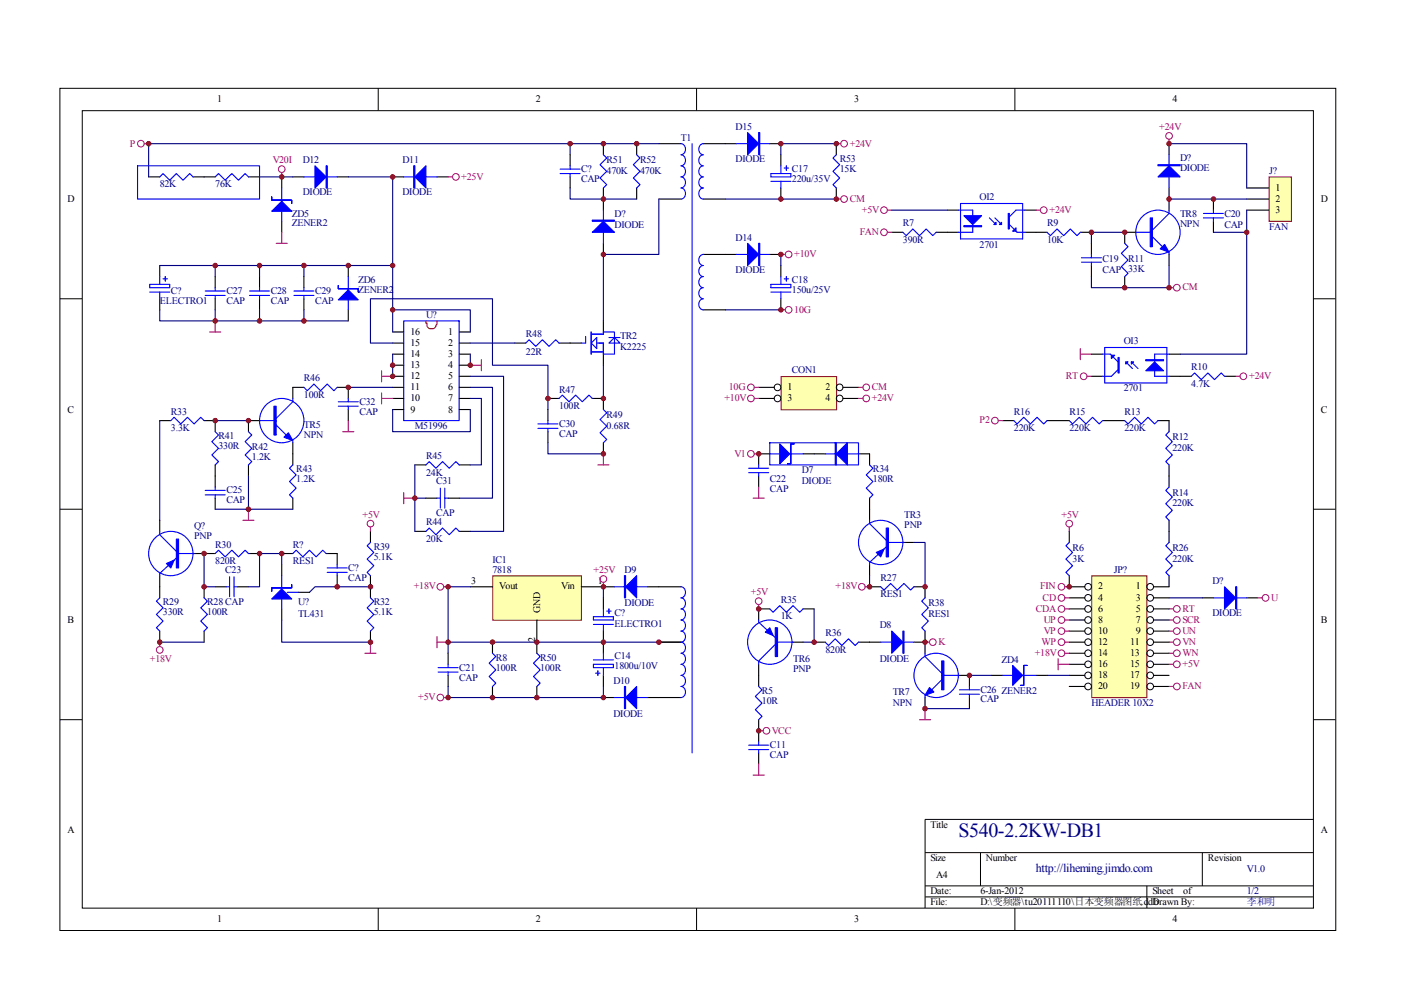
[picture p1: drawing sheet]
<svg xmlns="http://www.w3.org/2000/svg" width="297mm" height="210mm" viewBox="0 0 297 210" stroke-linecap="round" stroke-linejoin="round" font-family="sans-serif">
<g fill="none" stroke="#000" stroke-width=".21">
<path d="M12.7 18.7h270.5v178.6h-270.5zM80.2 18.7v4.7M147.7 18.7v4.7M215.2 18.7v4.7M17.4 23.5h261.1v169h-261.1zM12.7 63.3h4.7M278.4 63.3h4.7M12.7 108h4.7M278.4 108h4.7M12.7 152.6h4.7M278.4 152.6h4.7M278.4 173.7h-82.3v18.8"/>
<path d="M80.2 192.5v4.7M147.7 192.5v4.7M196.1 180.8h82.3M196.1 187.8h82.3M196.1 190.2h82.3M207.9 180.8v7M215.2 192.5v4.7M243.2 187.8v4.7M254.9 180.8v7"/>
</g>
<g fill="none" stroke="#000" stroke-width=".23">
<path d="M31.5 37.5h2.4M40.9 37.5h4.7M52.7 37.5h2.3M62.1 37.5h2.3M71.5 37.5h2.3M83.2 37.5h2.4M92.7 37.5h2.3M120.9 32.8v2.4M120.9 37.5v2.4M127.9 30.5v2.3M127.9 39.9v4.7M135 30.5v2.3"/>
<path d="M135 39.9v2.3M139.7 30.5h4.7M149.1 30.5h4.7M33.9 56.3v2.3M45.6 58.6v2.4M55 58.6v2.4M64.4 58.6v2.4M73.8 56.3v2.3M127.9 51.6v2.3M139.7 42.2h4.7M149.1 42.2h4.7M149.1 53.9h4.7"/>
<path d="M33.9 63.3v2.4M45.6 63.3v2.4M55 63.3v2.4M64.4 63.3v2.4M73.8 65.7v2.3M83.2 72.7h2.4M83.2 70.4h2.4M83.2 75.1h2.4M83.2 77.4h2.4M83.2 79.8h2.4M97.4 72.7h2.3M97.4 70.4h2.3"/>
<path d="M97.4 75.1h2.3M97.4 77.4h2.3M97.4 79.8h2.3M109.1 72.7h2.4M118.5 72.7h4.7M127.9 68v2.4M127.9 75.1v2.3M149.1 65.7h4.7M73.8 82.1v2.4M73.8 86.8v2.4M83.2 84.5h2.4M83.2 82.1h2.4"/>
<path d="M83.2 86.8h2.4M88 98.6h2.3M97.4 84.5h2.3M97.4 98.6h2.3M97.4 82.1h2.3M97.4 86.8h2.3M116.2 84.5h2.3M116.2 86.8v2.4M116.2 91.5v2.4M125.6 84.5h2.3v2.3M127.9 93.9v2.3M78.5 112.7v2.3"/>
<path d="M88 112.7h2.3M90.3 105.6h2.4M95 105.6h2.4M97.4 112.7h2.3M78.5 122.1v2.3M95 138.5v2.4M127.9 124.4h2.4M127.9 126.8v2.3M127.9 133.8v4.7M137.3 124.4h7.1M139.7 136.2h4.7M95 143.2v2.3"/>
<path d="M127.9 147.9h2.4M127.9 143.2v2.3M137.3 147.9h7.1"/>
</g>
<g fill="none" stroke="#00f" stroke-width=".23">
<path d="M29.2 35.2h25.8v7h-25.8zM33.9 37.5l.7-.7 1.4 1.4 1.4-1.4 1.4 1.4 1.4-1.4 .7 .7M45.6 37.5l.7-.7 1.4 1.4 1.4-1.4 1.5 1.4 1.4-1.4 .7 .7M64.4 37.5h7.1M85.6 37.5h7.1M118.8 36.8h4.2M118.8 35.9h4.2M120.9 35.2v.7M120.9 36.8v.7M127.9 32.8l.7 .7-1.4 1.4 1.4 1.4-1.4 1.4 1.4 1.5-.7 .7M135 32.8l.7 .7-1.4 1.4 1.4 1.4-1.4 1.4 1.4 1.5-.7 .7M144.4 30.5a1.2 1.2 0 0 1 .9 1.1 1.2 1.2 0 0 1-.9 1.2 1.2 1.2 0 0 1 .9 1.2 1.2 1.2 0 0 1-.9 1.2 1.2 1.2 0 0 1 .9 1.1 1.2 1.2 0 0 1-.9 1.2 1.2 1.2 0 0 1 .9 1.2 1.2 1.2 0 0 1-.9 1.2 1.2 1.2 0 0 1 .9 1.1 1.2 1.2 0 0 1-.9 1.2"/>
<path d="M146.7 30.5v129.1M149.1 30.5a1.21 1.21 0 0 0-.9 1.1 1.21 1.21 0 0 0 .9 1.2 1.2 1.2 0 0 0-.9 1.2 1.2 1.2 0 0 0 .9 1.2 1.2 1.2 0 0 0-.9 1.1 1.2 1.2 0 0 0 .9 1.2 1.2 1.2 0 0 0-.9 1.2 1.2 1.2 0 0 0 .9 1.2 1.2 1.2 0 0 0-.9 1.1 1.2 1.2 0 0 0 .9 1.2M33.9 58.6v1.7M34.6 59.1h.9M35 58.6v1M73.8 58.6v7.1M127.9 44.6v7M149.1 53.9a1.2 1.2 0 0 0-.9 1.2 1.2 1.2 0 0 0 .9 1.2 1.2 1.2 0 0 0-.9 1.2 1.2 1.2 0 0 0 .9 1.1 1.2 1.2 0 0 0-.9 1.2 1.2 1.2 0 0 0 .9 1.2 1.2 1.2 0 0 0-.9 1.2 1.2 1.2 0 0 0 .9 1.1 1.2 1.2 0 0 0-.9 1.2 1.2 1.2 0 0 0 .9 1.2M31.7 60.3h4.3v.7h-4.3zM31.7 61.9h4.3M33.9 61.9v1.4M43.5 61.7h4.2"/>
<path d="M43.5 62.6h4.2M45.6 61v.7M45.6 62.6v.7M52.9 61.7h4.2M52.9 62.6h4.2M55 61v.7M55 62.6v.7M62.3 61.7h4.3M62.3 62.6h4.3M64.4 61v.7M64.4 62.6v.7M85.6 68h11.8v21.2h-11.8z"/>
<path d="M111.5 72.7l.7-.7 1.4 1.4 1.4-1.4 1.4 1.4 1.4-1.4 .7 .7M124.2 71.3v1.4h-1M125.3 70.9h2.6v-.5h2.4v4.7h-2.4v-2.4h-1.4M125.3 70.4v4.7M125.3 74.6h2.6M125.3 72.7l1.2-1.1v2.3zM129.1 72.7l1.2-1.1 1.2 1.1zM129.1 71.6h2.4M71.7 85.2h4.3M71.7 86.1h4.3M73.8 84.5v.7M73.8 86.1v.7"/>
<path d="M90.3 98.6l.7-.7 1.4 1.4 1.4-1.4 1.4 1.4 1.5-1.4 .7 .7M114.1 89.9h4.2M114.1 90.8h4.2M116.2 89.2v.7M116.2 90.8v.7M118.5 84.5l.7-.7 1.4 1.4 1.5-1.4 1.4 1.4 1.4-1.4 .7 .7M127.9 86.8l.7 .7-1.4 1.4 1.4 1.5-1.4 1.4 1.4 1.4-.7 .7M78.5 115l-.7 .7 1.5 1.4-1.5 1.4 1.5 1.4-1.5 1.5 .7 .7M90.3 112.7l.7-.7 1.4 1.4 1.4-1.4 1.4 1.4 1.5-1.4 .7 .7M92.7 105.6h.7M93.4 103.5v4.2M94.3 105.6h.7"/>
<path d="M94.3 103.5v4.2M125.8 130.8h4.2v.7h-4.2zM125.8 139.9h4.2M125.8 132.4h4.2M127.9 129.1v1.7M127.9 132.4v1.4M127.9 138.5v1.4M128.6 129.6h1M129.1 129.1v.9M130.3 124.4h7M144.4 126.8a1.2 1.2 0 0 1 .9 1.1 1.2 1.2 0 0 1-.9 1.2 1.2 1.2 0 0 1 .9 1.2 1.2 1.2 0 0 1-.9 1.2 1.2 1.2 0 0 1 .9 1.1 1.2 1.2 0 0 1-.9 1.2 1.2 1.2 0 0 1 .9 1.2 1.2 1.2 0 0 1-.9 1.2 1.2 1.2 0 0 1 .9 1.1 1.2 1.2 0 0 1-.9 1.2 1.2 1.2 0 0 1 .9 1.2 1.2 1.2 0 0 1-.9 1.2 1.2 1.2 0 0 1 .9 1.1 1.2 1.2 0 0 1-.9 1.2 1.2 1.2 0 0 1 .9 1.2 1.2 1.2 0 0 1-.9 1.1 1.2 1.2 0 0 1 .9 1.2 1.2 1.2 0 0 1-.9 1.2M144.4 124.4a1.2 1.2 0 0 1 .9 1.2 1.2 1.2 0 0 1-.9 1.2"/>
<path d="M92.9 141.6h4.2M92.9 142.5h4.2M95 140.9v.7M95 142.5v.7M125.8 140.9h4.2v.7h-4.2zM126.3 142.7h.9M126.8 142.3v.9M127.9 141.6v1.6M130.3 147.9h7"/>
</g>
<path d="M90.3 68v.5h.2a.96 .96 0 0 0 .5 1.2 .96 .96 0 0 0 1.2-.2l.5-.8v-.7" fill="none" stroke="#f00" stroke-width=".23"/>
<g fill="#00f" stroke="#00f" stroke-width=".23">
<path d="M125.6 49.3l2.3-2.4 2.4 2.4z"/>
<path d="M66.8 35.2l2.3 2.3-2.3 2.4z"/>
<path d="M71.7 63.6l2.1-2.1 2.2 2.1z"/>
<path d="M132.6 124.4l2.4-2.3v4.7z"/>
<path d="M132.6 147.9l2.4-2.4v4.7z"/>
<path d="M88 37.5l2.3-2.3v4.7z"/>
<path d="M125.6 46.7h4.7v.2h-4.7z" fill-rule="evenodd"/>
<path d="M69.1 35.2h.3v4.7h-.3z" fill-rule="evenodd"/>
<path d="M71.7 60.5v.7h4.3v.7v-.7h-4.3z" fill-rule="evenodd"/>
<path d="M132.4 122.1h.2v4.7h-.2z" fill-rule="evenodd"/>
<path d="M132.4 145.5h.2v4.7h-.2z" fill-rule="evenodd"/>
<path d="M87.7 35.2h.3v4.7h-.3z" fill-rule="evenodd"/>
</g>
<g fill="none" stroke="#000080" stroke-width=".23">
<path d="M55 37.5h7.1M73.8 37.5h9.4v28.2M120.9 39.9v2.3h14.1M120.9 30.5v2.3M139.7 30.5h-108.2v7M33.9 56.3h49.3M45.6 56.3v2.3M55 56.3v2.3M64.4 56.3v2.3M139.7 42.2v11.7h-11.8v14.1M33.9 65.7v2.3h39.9M45.6 65.7v2.3"/>
<path d="M55 65.7v2.3M64.4 65.7v2.3M83.2 72.7h-4.7v-9.4h25.9v14.1h11.8v9.4M83.2 70.4v-4.7h16.5v4.7M83.2 75.1v4.7M99.7 79.8h7.1v32.9h-7.1M99.7 72.7h9.4M99.7 75.1v2.3M127.9 77.4v7.1M83.2 86.8v4.7h16.5v-4.7M88 98.6v14.1M99.7 84.5h2.4v14.1h-2.4"/>
<path d="M99.7 82.1h4.7v23.5h-7M116.2 93.9v2.3h11.7M88 105.6h2.3"/>
</g>
<g fill="#800000" stroke="#800000" stroke-width=".21">
<circle cx="116.2" cy="84.5" r=".47"/>
<circle cx="127.9" cy="84.5" r=".47"/>
<circle cx="127.9" cy="53.9" r=".47"/>
<circle cx="135" cy="30.5" r=".47"/>
<circle cx="127.9" cy="30.5" r=".47"/>
<circle cx="127.9" cy="42.2" r=".47"/>
<circle cx="120.9" cy="30.5" r=".47"/>
<circle cx="127.9" cy="96.2" r=".47"/>
<circle cx="88" cy="105.6" r=".47"/>
<circle cx="83.2" cy="79.8" r=".47"/>
<circle cx="83.2" cy="77.4" r=".47"/>
<circle cx="99.7" cy="77.4" r=".47"/>
<circle cx="83.2" cy="65.7" r=".47"/>
<circle cx="31.5" cy="30.5" r=".47"/>
</g>
<circle cx="29.9" cy="30.5" r=".7" fill="none" stroke="#a1006a" stroke-width=".21"/>
<g fill="none" stroke="#a1006a" stroke-width=".23">
<path d="M30.6 30.5h.9M44.4 70.4h2.4M45.6 68v2.4M80.9 78.6v2.4M80.9 79.8h2.3M99.7 77.4h2.4M102.1 76.3v2.3M80.9 83.3v2.4M80.9 84.5h2.3M126.8 98.6h2.3M127.9 96.2v2.4M85.6 104.4v2.4"/>
<path d="M85.6 105.6h2.4"/>
</g>
<path d="M104.6 122.2h18.7v9.3h-18.7z" fill="#ffffb0"/>
<path d="M104.5 122.1h18.8v9.4h-18.8z" fill="none" stroke="#800000" stroke-width=".21"/>
<g fill="none" stroke="#000" stroke-width=".23">
<path d="M153.8 30.5h2.4M163.2 30.5h2.4M165.6 32.8v2.4M165.6 39.9v2.3M177.3 30.5v2.3M177.3 39.9v2.3M153.8 53.9h2.4M163.2 53.9h2.4M165.6 56.3v2.3M165.6 63.3v2.4M33.9 89.2h2.3M43.3 89.2h2.3v2.3"/>
<path d="M45.6 98.6v4.7M52.7 98.6v2.3M55 89.2h-2.3v2.3M62.1 93.9v4.7M64.4 82.1h-2.3v2.4M71.5 82.1h2.3M33.9 110.3v2.4M40.9 117.4h4.7M45.6 105.6v2.4M52.7 117.4h2.3M59.7 117.4h2.4M59.7 119.7v2.4"/>
<path d="M62.1 105.6v2.4M69.1 117.4h2.4v2.3M33.9 122.1v4.7M33.9 133.8v2.4M43.3 124.4v2.4M43.3 133.8v2.4M45.6 124.4h2.4M50.3 124.4h2.4M59.7 129.1v2.4M63.3 125.6h2.3M71.5 122.1v2.3M78.5 124.4v2.4"/>
<path d="M78.5 133.8v2.4M99.7 124.4h4.7M104.4 136.2v2.3M113.8 131.5v7M123.2 124.4h4.7M104.4 145.5v2.4M113.8 145.5v2.4"/>
</g>
<g fill="none" stroke="#00f" stroke-width=".23">
<path d="M156.2 30.5h7M163.4 36.8h4.3v.7h-4.3zM163.4 38.4h4.3M165.6 35.2v1.6M165.6 38.4v1.5M166.3 35.6h.9M166.7 35.2v.9M177.3 32.8l-.7 .7 1.4 1.4-1.4 1.4 1.4 1.4-1.4 1.5 .7 .7M156.2 53.9h7M165.6 58.6v1.7M166.3 59.1h.9M166.7 58.6v1"/>
<path d="M163.4 60.3h4.3v.7h-4.3zM163.4 61.9h4.3M165.6 61.9v1.4M36.2 89.2l.7-.7 1.4 1.4 1.4-1.4 1.5 1.4 1.4-1.4 .7 .7M45.6 91.5l.7 .7-1.4 1.4 1.4 1.5-1.4 1.4 1.4 1.4-.7 .7M52.7 91.5l.7 .7-1.4 1.4 1.4 1.5-1.4 1.4 1.4 1.4-.7 .7M55 89.2h3.6M58.6 90.1l2.1 2.1M62.1 84.5v.7l-3.5 3.5M62.1 98.6l-.7 .7 1.4 1.4-1.4 1.4 1.4 1.4-1.4 1.4 .7 .7M62.1 93.4v.5M64.4 82.1l.7 .7 1.5-1.4 1.4 1.4 1.4-1.4 1.4 1.4 .7-.7"/>
<path d="M33.9 112.7v.7l3.5 3.5M37.4 118.3l-3.5 3.3v.5M37.9 117.4h3.3M43.5 104h4.2M43.5 104.9h4.2M45.6 117.4l.7-.7 1.4 1.4 1.4-1.4 1.5 1.4 1.4-1.4 .7 .7M45.6 103.3v.7M45.6 104.9v.7M62.1 117.4l.7-.7 1.4 1.4 1.4-1.4 1.4 1.4 1.4-1.4 .7 .7M71.5 119.7v.7M33.9 126.8l-.7 .7 1.4 1.4-1.4 1.4 1.4 1.4-1.4 1.4 .7 .7M43.3 126.8l.7 .7-1.4 1.4 1.4 1.4-1.4 1.4 1.4 1.4-.7 .7"/>
<path d="M48 124.4h.7M48.7 122.3v4.2M49.6 124.4h.7M49.6 122.3v4.2M59.7 122.1v7M60.9 125.6h2.4M69.4 121.4h4.2M69.4 120.4h4.2M71.5 121.4v.7M78.5 126.8l.8 .7-1.5 1.4 1.5 1.4-1.5 1.4 1.5 1.4-.8 .7M104.4 138.5l.7 .7-1.4 1.4 1.4 1.4-1.4 1.4 1.4 1.4-.7 .7M113.8 138.5l.7 .7-1.4 1.4 1.4 1.4-1.4 1.4 1.4 1.4-.7 .7"/>
<circle cx="59.7" cy="89.2" r="4.7"/>
<circle cx="36.2" cy="117.4" r="4.7"/>
</g>
<g fill="none" stroke="#a1006a" stroke-width=".23">
<path d="M95 37.5h.9M177.3 30.5h1M165.6 53.9h.9M177.3 42.2h1M165.6 65.7h.9M72.7 91.5h2.3M73.8 89.2v2.3M51.5 110.3h2.4M52.7 108v2.3M78.5 111.7v1M33.9 136.2v.9M77.4 138.5h2.3"/>
<path d="M78.5 136.2v2.3M92.7 135v2.3M92.7 136.2h2.3M94.1 124.4h.9M127.9 123.5v.9M94.1 147.9h.9"/>
</g>
<g fill="none" stroke="#a1006a" stroke-width=".21">
<circle cx="96.7" cy="37.5" r=".7"/>
<circle cx="179" cy="30.5" r=".71"/>
<circle cx="167.2" cy="53.9" r=".71"/>
<circle cx="179" cy="42.2" r=".71"/>
<circle cx="167.2" cy="65.7" r=".71"/>
<circle cx="78.5" cy="111" r=".71"/>
<circle cx="33.9" cy="137.8" r=".71"/>
<circle cx="93.4" cy="124.4" r=".7"/>
<circle cx="127.9" cy="122.8" r=".71"/>
<circle cx="93.4" cy="147.9" r=".7"/>
</g>
<g fill="none" stroke="#000080" stroke-width=".23">
<path d="M177.3 30.5h-11.7v2.3M153.8 42.2h23.5M165.6 53.9v2.4M153.8 65.7h11.8M33.9 89.2v21.1M45.6 89.2h7.1M73.8 82.1h9.4M43.3 117.4v7h2.3M52.7 100.9v7.1h-7.1M52.7 108h9.4M59.7 119.7v-2.3h-4.7v7h-2.3M33.9 136.2h9.4"/>
<path d="M59.7 131.5v4.7h18.8M78.5 124.4h-11.7l-1.2 1.2M95 136.2h44.7M99.7 124.4h-4.7v14.1M127.9 124.4v2.4M95 145.5v2.4h32.9v-2.4"/>
</g>
<g fill="#800000" stroke="#800000" stroke-width=".21">
<circle cx="95" cy="124.4" r=".47"/>
<circle cx="95" cy="147.9" r=".47"/>
<circle cx="127.9" cy="147.9" r=".47"/>
<circle cx="113.8" cy="147.9" r=".47"/>
<circle cx="104.4" cy="147.9" r=".47"/>
<circle cx="139.7" cy="136.2" r=".47"/>
<circle cx="95" cy="136.2" r=".47"/>
<circle cx="127.9" cy="136.2" r=".47"/>
<circle cx="113.8" cy="136.2" r=".47"/>
<circle cx="104.4" cy="136.2" r=".47"/>
<circle cx="127.9" cy="124.4" r=".47"/>
<circle cx="83.2" cy="37.5" r=".47"/>
<circle cx="177.3" cy="30.5" r=".47"/>
<circle cx="165.6" cy="30.5" r=".47"/>
<circle cx="177.3" cy="42.2" r=".47"/>
<circle cx="165.6" cy="42.2" r=".47"/>
<circle cx="165.6" cy="53.9" r=".47"/>
<circle cx="165.6" cy="65.7" r=".47"/>
<circle cx="59.7" cy="117.4" r=".47"/>
<circle cx="55" cy="117.4" r=".47"/>
<circle cx="78.5" cy="124.4" r=".47"/>
<circle cx="71.5" cy="124.4" r=".47"/>
<circle cx="78.5" cy="136.2" r=".47"/>
<circle cx="43.3" cy="117.4" r=".47"/>
<circle cx="43.3" cy="124.4" r=".47"/>
<circle cx="52.7" cy="89.2" r=".47"/>
<circle cx="45.6" cy="89.2" r=".47"/>
<circle cx="33.9" cy="136.2" r=".47"/>
<circle cx="52.7" cy="108" r=".47"/>
<circle cx="73.8" cy="82.1" r=".47"/>
</g>
<g fill="#00f" stroke="#00f" stroke-width=".23">
<path d="M158.5 28.1l2.4 2.4-2.4 2.3z"/>
<path d="M158.5 51.6l2.4 2.3-2.4 2.4z"/>
<path d="M61.1 91.8l1 1.6-1.9-.7z"/>
<path d="M35.3 119.5l1.6-.7-.7 1.6z"/>
<path d="M57.6 127l2.1-2.1 2.1 2.1z"/>
<path d="M160.9 28.1h.2v4.7h-.2z" fill-rule="evenodd"/>
<path d="M160.9 51.6h.2v4.7h-.2z" fill-rule="evenodd"/>
<path d="M58.1 86.1h.5v6.1h-.5z" fill-rule="evenodd"/>
<path d="M37.4 114.3h.5v6.1h-.5z" fill-rule="evenodd"/>
<path d="M57.6 124.6v.7v-.7h4.2v-.7v.7z" fill-rule="evenodd"/>
</g>
<path d="M165.7 79.9h11.7v7h-11.7z" fill="#ffffb0"/>
<path d="M165.6 79.9h11.8v7h-11.8z" fill="none" stroke="#800000" stroke-width=".21"/>
<g fill="none" stroke="#000" stroke-width=".21">
<circle cx="164.8" cy="82.1" r=".71"/>
<circle cx="164.9" cy="84.5" r=".7"/>
<circle cx="178" cy="82.1" r=".71"/>
<circle cx="178" cy="84.5" r=".71"/>
</g>
<path d="M200.8 44.6h2.4M200.8 49.3h2.4M217.3 44.6h2.3M217.3 49.3h2.3M231.4 79.8h2.4M231.4 75.1h2.4M247.9 79.8h2.3M247.9 75.1h2.3M160.9 82.1h3.2M160.9 84.5h3.2M178.7 82.1h3.3M178.7 84.5h3.3" fill="none" stroke="#000" stroke-width=".23"/>
<g fill="none" stroke="#a1006a" stroke-width=".21">
<circle cx="159.2" cy="82.1" r=".71"/>
<circle cx="159.2" cy="84.5" r=".71"/>
<circle cx="183.7" cy="82.1" r=".71"/>
<circle cx="183.7" cy="84.5" r=".7"/>
</g>
<path d="M159.9 84.5h1M159.9 82.1h1M182 84.5h1M182 82.1h1" fill="none" stroke="#a1006a" stroke-width=".23"/>
<path d="M203.2 44.6h3v4.7h-3M203.6 43.1h13.2v7.6h-13.2zM209.8 46.2l1.4 1.4M210.9 46.2l1.5 1.4M214 47.6l1.6 1.7h1.7M217.3 44.6h-1.9l-1.4 1.4M233.8 75.1h1.6l1.6 1.6M234.2 73.7h13.2v7.5h-13.2zM237 78.4l-1.4 1.4h-1.8M238.7 76.7l1.4 1.4M239.9 76.7l1.4 1.4M247.9 75.1h-3.1v4.7h3.1" fill="none" stroke="#00f" stroke-width=".23"/>
<g fill="#00f" stroke="#00f" stroke-width=".23">
<path d="M204.4 45.7h3.7l-1.9 1.9z"/>
<path d="M212.4 47.1v.5h-.5z"/>
<path d="M211.2 47.1v.5h-.5z"/>
<path d="M215.4 48.3v.7h-.7z"/>
<path d="M242.9 78.6l1.9-1.9 1.9 1.9z"/>
<path d="M238.7 76.7h.5l-.5 .5z"/>
<path d="M239.9 76.7h.4l-.4 .5z"/>
<path d="M235.6 75.3h.7l-.7 .7z"/>
<path d="M204.4 47.8h3.7v.3h-3.7z" fill-rule="evenodd"/>
<path d="M213.8 45.3h.2v3.2h-.2z" fill-rule="evenodd"/>
<path d="M242.9 76.3h3.8v.2h-3.8z" fill-rule="evenodd"/>
<path d="M237 75.8h.3v3.3h-.3z" fill-rule="evenodd"/>
</g>
<path d="M269.2 37.6h4.6v9.3h-4.6z" fill="#ffffb0"/>
<path d="M269.1 37.5h4.7v9.4h-4.7z" fill="none" stroke="#800000" stroke-width=".21"/>
<g fill="none" stroke="#000" stroke-width=".23">
<path d="M247.9 30.5v2.3M247.9 39.9v4.7M264.3 39.9h4.7M189.1 49.3h2.3M198.5 49.3h2.3M219.6 49.3h2.4M229 49.3h2.4M231.4 51.6v2.3M231.4 56.3v2.3M238.5 58.6v2.4M240.8 49.3h-2.3v2.3M247.9 53.9v2.4"/>
<path d="M257.3 42.2v2.4M257.3 46.9v2.4M264.3 42.2h4.7M264.3 44.6h4.7M250.2 79.8h2.4M259.6 79.8h2.4"/>
</g>
<g fill="none" stroke="#00f" stroke-width=".23">
<path d="M247.9 32.8v7.1M191.4 49.3l.7 .7 1.4-1.5 1.5 1.5 1.4-1.5 1.4 1.5 .7-.7M222 49.3l.7 .7 1.4-1.5 1.4 1.5 1.4-1.5 1.4 1.5 .7-.7M229.3 54.7h4.2M229.3 55.6h4.2M231.4 53.9v.8M231.4 55.6v.7M238.5 51.6l.7 .7-1.5 1.4 1.5 1.4-1.5 1.4 1.5 1.4-.7 .7M240.8 49.3h3.5M244.3 50.2l2.2 2.1M247.9 44.6v.7l-3.6 3.5M247.9 53.5v.4"/>
<path d="M255.2 45.3h4.2M255.2 46.2h4.2M257.3 44.6v.7M257.3 46.2v.7M252.6 79.8l.7-.7 1.4 1.4 1.4-1.4 1.4 1.4 1.4-1.4 .7 .7"/>
<circle cx="245.5" cy="49.3" r="4.7"/>
</g>
<g fill="#00f" stroke="#00f" stroke-width=".23">
<path d="M246.9 51.8l1 1.7-1.9-.7z"/>
<path d="M247.9 35.2l2.3 2.3h-4.7z"/>
<path d="M243.9 46.2h.4v6.1h-.4z" fill-rule="evenodd"/>
<path d="M245.5 34.9h4.7v.3h-4.7z" fill-rule="evenodd"/>
</g>
<g fill="none" stroke="#a1006a" stroke-width=".21">
<circle cx="247.9" cy="28.8" r=".71"/>
<circle cx="187.4" cy="49.2" r=".71"/>
<circle cx="187.4" cy="44.6" r=".7"/>
<circle cx="221.3" cy="44.6" r=".71"/>
<circle cx="229.8" cy="79.8" r=".71"/>
<circle cx="249.5" cy="61" r=".71"/>
<circle cx="263.6" cy="79.8" r=".71"/>
</g>
<path d="M247.9 29.5v1M188.1 44.6h1M188.1 49.3h1M219.6 44.6h1M229 73.9v2.4M229 75.1h2.4M230.5 79.8h.9M247.9 61h.9M262 79.8h.9" fill="none" stroke="#a1006a" stroke-width=".23"/>
<path d="M247.9 30.5h16.4v9.4M189.1 44.6h11.7M238.5 49.3h-7.1v2.3M247.9 56.3v4.7h-16.5v-2.4M247.9 42.2h16.4M264.3 44.6v4.7h-7M264.3 49.3v25.8h-14.1" fill="none" stroke="#000080" stroke-width=".23"/>
<g fill="#800000" stroke="#800000" stroke-width=".21">
<circle cx="247.9" cy="61" r=".47"/>
<circle cx="238.5" cy="61" r=".47"/>
<circle cx="231.4" cy="49.2" r=".47"/>
<circle cx="238.5" cy="49.2" r=".47"/>
<circle cx="247.9" cy="42.2" r=".47"/>
<circle cx="247.9" cy="30.5" r=".47"/>
<circle cx="257.3" cy="42.2" r=".47"/>
<circle cx="264.3" cy="49.3" r=".47"/>
</g>
<path d="M231.6 122.2h11.6v25.7h-11.6z" fill="#ffffb0"/>
<path d="M231.5 122.1h11.7v25.8h-11.7z" fill="none" stroke="#800000" stroke-width=".21"/>
<g fill="none" stroke="#000" stroke-width=".21">
<circle cx="230.7" cy="129.1" r=".71"/>
<circle cx="230.7" cy="126.8" r=".71"/>
<circle cx="230.7" cy="124.4" r=".7"/>
<circle cx="230.7" cy="133.8" r=".7"/>
<circle cx="230.7" cy="138.5" r=".7"/>
<circle cx="230.7" cy="136.2" r=".7"/>
<circle cx="230.7" cy="131.5" r=".7"/>
<circle cx="243.9" cy="129.1" r=".71"/>
<circle cx="243.9" cy="126.8" r=".71"/>
<circle cx="243.9" cy="133.8" r=".71"/>
<circle cx="243.9" cy="124.4" r=".71"/>
<circle cx="243.9" cy="138.5" r=".71"/>
<circle cx="243.9" cy="136.2" r=".71"/>
<circle cx="243.9" cy="131.5" r=".71"/>
<circle cx="230.7" cy="143.2" r=".71"/>
<circle cx="230.7" cy="145.5" r=".71"/>
<circle cx="230.7" cy="140.8" r=".71"/>
<circle cx="243.9" cy="143.2" r=".71"/>
<circle cx="243.9" cy="145.5" r=".71"/>
<circle cx="243.9" cy="140.8" r=".71"/>
</g>
<g fill="none" stroke="#000" stroke-width=".23">
<path d="M59.7 37.5v2.4M59.7 46.9v2.4M163.2 96.2h-2.3v2.4M170.3 96.2h4.7M182 96.2h2.4v2.4M212.6 89.2h2.3M222 89.2h4.7M233.8 89.2h4.7M245.5 89.2h2.4v2.3M247.9 98.6v4.7M160.9 100.9v2.4M184.4 105.6v4.7"/>
<path d="M184.4 119.7v2.4M191.4 115h2.4M226.7 112.7v2.3M247.9 110.3v4.7M163.2 129.1h-2.3v2.4M167.9 136.2h2.4M170.3 129.1h2.3M172.6 136.2h2.4M182 136.2h4.7M184.4 124.4h2.3M193.8 124.4h2.3v2.4M193.8 136.2h2.3"/>
<path d="M196.1 133.8v4.7M226.7 122.1v2.3h3.3M226.7 126.8h3.3M226.7 129.1h3.3M226.7 131.5h3.3M226.7 133.8h3.3M226.7 136.2h3.3M226.7 138.5h3.3M244.6 126.8h3.3M244.6 129.1h3.3M244.6 131.5h3.3M244.6 133.8h3.3"/>
<path d="M244.6 136.2h3.3M244.6 138.5h3.3M247.9 122.1v2.3h-3.3M254.9 126.8h2.4M264.3 126.8h2.4M160.9 140.9v4.6M160.9 152.6v4.7M160.9 159.6v2.4M196.1 147.9v2.3M203.2 143.2h2.3v2.3M205.5 147.9v2.3M210.2 143.2h2.4"/>
<path d="M219.6 143.2h2.4M226.7 140.9h3.3M226.7 143.2h3.3M226.7 145.5h3.3M244.6 140.9h3.3M244.6 143.2h3.3M244.6 145.5h3.3"/>
</g>
<g fill="none" stroke="#00f" stroke-width=".23">
<path d="M59.7 39.9v7M158.7 99.3h4.3M160.9 98.6v.7M163.2 93.9h18.8v4.7h-18.8zM163.2 96.2h7.1M175 96.2h7M184.4 98.6l.7 .7-1.4 1.4 1.4 1.4-1.4 1.4 1.4 1.4-.7 .7M214.9 89.2l.7 .7 1.5-1.4 1.4 1.4 1.4-1.4 1.4 1.4 .7-.7M226.7 89.2l.7 .7 1.4-1.4 1.4 1.4 1.4-1.4 1.4 1.4 .8-.7M238.5 89.2l.7 .7 1.4-1.4 1.4 1.4 1.4-1.4 1.4 1.4 .7-.7M247.9 91.5l-.7 .7 1.4 1.4-1.4 1.5 1.4 1.4-1.4 1.4 .7 .7M158.7 100.2h4.3"/>
<path d="M160.9 100.2v.7M184.4 110.3v.7l3.5 3.5M187.9 116l-3.5 3.2v.5M188.4 115h3.3M226.7 115l-.7 .7 1.4 1.4-1.4 1.4 1.4 1.4-1.4 1.5 .7 .7M247.9 103.3l-.7 .7 1.4 1.4-1.4 1.4 1.4 1.4-1.4 1.4 .7 .7M247.9 115l-.7 .7 1.4 1.4-1.4 1.4 1.4 1.4-1.4 1.5 .7 .7M160.9 131.5v.4l3.5 3.3M163.2 129.1l.7 .7 1.4-1.4 1.4 1.4 1.4-1.4 1.5 1.4 .7-.7M164.4 136.6l-3.5 3.5v.8M164.9 136.2h3.2M175 136.2l.7 .7 1.4-1.5 1.4 1.5 1.4-1.5 1.4 1.5 .7-.7"/>
<path d="M186.7 124.4l.7 .7 1.4-1.4 1.4 1.4 1.5-1.4 1.4 1.4 .7-.7M186.7 136.2h7.1M196.1 138.5v.7l3.6 3.5M196.1 126.8l-.7 .7 1.4 1.4-1.4 1.4 1.4 1.4-1.4 1.4 .7 .7M257.3 126.8h7M158.7 158.9h4.3M158.7 158h4.3M160.9 145.5l.7 .8-1.5 1.4 1.5 1.4-1.5 1.4 1.5 1.4-.7 .7M160.9 157.3v.7M160.9 158.9v.7M196.1 147.4v.5M199.7 143.2h3.5"/>
<path d="M199.7 144.1l-2.2 2.2M203.4 146.3h4.3M203.4 147.2h4.3M205.5 145.5v.8M205.5 147.2v.7M212.6 143.2h7"/>
<circle cx="186.7" cy="115" r="4.7"/>
<circle cx="163.2" cy="136.2" r="4.7"/>
<circle cx="198.5" cy="143.2" r="4.7"/>
</g>
<g fill="none" stroke="#a1006a" stroke-width=".21">
<circle cx="59.7" cy="35.9" r=".71"/>
<circle cx="159.2" cy="96.2" r=".71"/>
<circle cx="210.9" cy="89.2" r=".7"/>
<circle cx="226.7" cy="111" r=".71"/>
<circle cx="160.9" cy="127.5" r=".71"/>
<circle cx="182.7" cy="124.4" r=".71"/>
<circle cx="197.8" cy="136.2" r=".71"/>
<circle cx="225.1" cy="129.1" r=".71"/>
<circle cx="225.1" cy="126.8" r=".71"/>
<circle cx="225.1" cy="124.4" r=".71"/>
<circle cx="225.1" cy="133.8" r=".71"/>
<circle cx="225.1" cy="138.5" r=".71"/>
<circle cx="225.1" cy="136.2" r=".71"/>
<circle cx="225.1" cy="131.5" r=".71"/>
<circle cx="249.5" cy="129.1" r=".71"/>
<circle cx="249.5" cy="133.8" r=".71"/>
<circle cx="249.5" cy="138.5" r=".71"/>
<circle cx="249.5" cy="136.2" r=".71"/>
<circle cx="249.5" cy="131.5" r=".71"/>
<circle cx="268.3" cy="126.8" r=".71"/>
<circle cx="162.5" cy="154.9" r=".71"/>
<circle cx="249.5" cy="145.5" r=".71"/>
<circle cx="249.5" cy="140.8" r=".71"/>
</g>
<g fill="none" stroke="#a1006a" stroke-width=".23">
<path d="M59.7 36.6v.9M58.6 51.6h2.3M59.7 49.3v2.3M159.9 96.2h1M211.6 89.2h1M159.7 105.6h2.3M160.9 103.3v2.3M226.7 111.7v1M160.9 128.2v.9M183.4 124.4h1M196.1 136.2h1M224.3 139.7v2.3"/>
<path d="M225.8 124.4h.9M225.8 126.8h.9M225.8 129.1h.9M225.8 131.5h.9M225.8 133.8h.9M225.8 136.2h.9M225.8 138.5h.9M247.9 129.1h.9M247.9 131.5h.9M247.9 133.8h.9M247.9 136.2h.9M247.9 138.5h.9"/>
<path d="M266.7 126.8h.9M160.9 154.9h.9M195 152.6h2.3M196.1 150.2v2.4M224.3 140.9h2.4M247.9 140.9h.9M247.9 145.5h.9M159.7 164.3h2.3M160.9 162v2.3"/>
</g>
<g fill="#00f" stroke="#00f" stroke-width=".23">
<path d="M259.6 124.4l2.4 2.4-2.4 2.3z"/>
<path d="M177.3 96.2l2.4-2.3v4.7z"/>
<path d="M189.1 133.8l2.3 2.4-2.3 2.3z"/>
<path d="M214.7 141.1l2.1 2.1-2.1 2.1z"/>
<path d="M197.1 145.8l.9 .9-1.9 .7z"/>
<path d="M162.3 134l.9-.9 .7 1.6z"/>
<path d="M185.8 117.1l1.6-.7-.7 1.7z"/>
<path d="M165.3 94.1l2.1 2.1-2.1 2.1z"/>
<path d="M57.6 44.8l2.1-2.1 2.1 2.1z"/>
<path d="M262 124.4h.2v4.7h-.2z" fill-rule="evenodd"/>
<path d="M177.1 93.9h.2v4.7h-.2z" fill-rule="evenodd"/>
<path d="M191.4 133.8h.3v4.7h-.3z" fill-rule="evenodd"/>
<path d="M217.1 141.1v4.2h-.8h.8v-4.2h.7z" fill-rule="evenodd"/>
<path d="M199.7 140.1h.4v6.2h-.4z" fill-rule="evenodd"/>
<path d="M164.4 133.1h.5v6.1h-.5z" fill-rule="evenodd"/>
<path d="M187.9 112h.5v6.1h-.5z" fill-rule="evenodd"/>
<path d="M167.7 94.1v4.2h-.7h.7v-4.2h.7z" fill-rule="evenodd"/>
<path d="M57.6 41.7v.7h4.2v.7v-.7h-4.2z" fill-rule="evenodd"/>
</g>
<path d="M193.8 115h2.3v9.4M172.6 129.1v7.1h-2.3M184.4 122.1v2.3M247.9 126.8h7M196.1 150.2h9.4M205.5 143.2h4.7M222 143.2h4.7" fill="none" stroke="#000080" stroke-width=".23"/>
<g fill="#800000" stroke="#800000" stroke-width=".21">
<circle cx="226.7" cy="124.4" r=".47"/>
<circle cx="196.1" cy="124.4" r=".47"/>
<circle cx="172.6" cy="136.2" r=".47"/>
<circle cx="205.5" cy="143.2" r=".47"/>
<circle cx="160.9" cy="96.2" r=".47"/>
<circle cx="196.1" cy="150.2" r=".47"/>
<circle cx="160.9" cy="154.9" r=".47"/>
<circle cx="160.9" cy="129.1" r=".47"/>
<circle cx="184.4" cy="124.4" r=".47"/>
<circle cx="196.1" cy="136.2" r=".47"/>
<circle cx="73.8" cy="56.3" r=".47"/>
<circle cx="83.2" cy="56.3" r=".47"/>
<circle cx="45.6" cy="56.3" r=".47"/>
<circle cx="45.6" cy="68" r=".47"/>
<circle cx="55" cy="56.3" r=".47"/>
<circle cx="55" cy="68" r=".47"/>
<circle cx="64.4" cy="56.3" r=".47"/>
<circle cx="64.4" cy="68" r=".47"/>
<circle cx="59.7" cy="37.5" r=".47"/>
</g>
<text font-size="4.2" fill="#000080" x="203.2" y="177.4">S540-2.2KW-DB1</text>
<text font-size="2.5" fill="#000080" x="219.6" y="184.8">http://liheming.jimdo.com</text>
<g font-size="2.1">
<text x="46.1" y="21.7">1</text>
<text x="113.6" y="21.7">2</text>
<text x="181.1" y="21.7">3</text>
<text x="248.6" y="21.7">4</text>
<text x="270.4" y="40.5">1</text>
<text x="14.3" y="42.8">D</text>
<text x="270.4" y="42.8">2</text>
<text x="270.4" y="45.1">3</text>
<text x="280.1" y="42.8">D</text>
<text x="87" y="71">16</text>
<text x="95" y="71">1</text>
<text x="87" y="75.7">14</text>
<text x="87" y="73.3">15</text>
<text x="95" y="73.3">2</text>
<text x="95" y="75.7">3</text>
<text x="87" y="82.7">11</text>
<text x="87" y="80.4">12</text>
<text x="87" y="78.1">13</text>
<text x="95" y="78.1">4</text>
<text x="95" y="80.4">5</text>
<text x="95" y="82.7">6</text>
<text x="167" y="82.7">1</text>
<text x="175" y="82.7">2</text>
<text x="14.3" y="87.5">C</text>
<text x="87" y="87.5">9</text>
<text x="87" y="85.1">10</text>
<text x="95" y="85.1">7</text>
<text x="95" y="87.5">8</text>
<text x="167" y="85.1">3</text>
<text x="175" y="85.1">4</text>
<text x="280.1" y="87.5">C</text>
<text x="99.9" y="123.9">3</text>
<text x="105.8" y="125">Vout</text>
<text x="119" y="125">Vin</text>
<text x="126.7" y="123.9">1</text>
<text x="232.8" y="125">2</text>
<text x="240.8" y="125">1</text>
<text x="114.6" y="130.1" transform="rotate(-90 114.6 130.1)">GND</text>
<text x="232.8" y="127.4">4</text>
<text x="232.8" y="129.7">6</text>
<text x="240.8" y="127.4">3</text>
<text x="240.8" y="129.7">5</text>
<text x="14.3" y="132.1">B</text>
<text x="113.5" y="136.2" transform="rotate(-90 113.5 136.2)">2</text>
<text x="232.8" y="132.1">8</text>
<text x="232.8" y="134.4">10</text>
<text x="232.8" y="136.8">12</text>
<text x="239.6" y="136.8">11</text>
<text x="240.8" y="132.1">7</text>
<text x="240.8" y="134.4">9</text>
<text x="280.1" y="132.1">B</text>
<text x="232.8" y="139.1">14</text>
<text x="232.8" y="141.5">16</text>
<text x="232.8" y="143.8">18</text>
<text x="239.6" y="139.1">13</text>
<text x="239.6" y="141.5">15</text>
<text x="239.6" y="143.8">17</text>
<text x="232.8" y="146.1">20</text>
<text x="239.6" y="146.1">19</text>
<text x="14.3" y="176.7">A</text>
<text x="197.3" y="175.5">Title</text>
<text x="280.1" y="176.7">A</text>
<text x="197.3" y="182.6">Size</text>
<text x="209" y="182.6">Number</text>
<text x="256.1" y="182.6">Revision</text>
<text x="197.3" y="189.6">Date:</text>
<text x="197.3" y="192">File:</text>
<text x="198.5" y="186.1">A4</text>
<text x="207.9" y="189.6">6-Jan-2012</text>
<text x="207.9" y="192">D:\变频器\tu20111110\日本变频器图纸.ddb</text>
<text x="244.3" y="189.6">Sheet</text>
<text x="244.3" y="192">Drawn By:</text>
<text x="250.9" y="189.6">of</text>
<text x="46.1" y="195.5">1</text>
<text x="113.6" y="195.5">2</text>
<text x="181.1" y="195.5">3</text>
<text x="248.6" y="195.5">4</text>
</g>
<g font-size="2.1" fill="#000080">
<text x="144.4" y="29.9">T1</text>
<text x="156" y="27.5">D15</text>
<text x="64.2" y="34.6">D12</text>
<text x="85.3" y="34.6">D11</text>
<text x="128.6" y="34.6">R51</text>
<text x="135.7" y="34.6">R52</text>
<text x="156" y="34.4">DIODE</text>
<text x="178.1" y="34.4">R53</text>
<text x="250.2" y="34.1">D?</text>
<text x="33.9" y="39.7">82K</text>
<text x="45.6" y="39.7">76K</text>
<text x="64.2" y="41.4">DIODE</text>
<text x="85.3" y="41.4">DIODE</text>
<text x="123.2" y="36.5">C?</text>
<text x="123.2" y="38.6">CAP</text>
<text x="128.6" y="36.9">470K</text>
<text x="135.7" y="36.9">470K</text>
<text x="167.9" y="36.5">C17</text>
<text x="167.9" y="38.6">220u/35V</text>
<text x="178.1" y="36.5">15K</text>
<text x="250.2" y="36.3">DIODE</text>
<text x="269.1" y="36.9">J?</text>
<text x="61.9" y="45.9">ZD5</text>
<text x="130.3" y="46.1">D?</text>
<text x="207.7" y="42.3">OI2</text>
<text x="250.2" y="46.1">TR8</text>
<text x="259.6" y="46.1">C20</text>
<text x="61.9" y="48">ZENER2</text>
<text x="130.3" y="48.4">DIODE</text>
<text x="156" y="51.1">D14</text>
<text x="191.4" y="48">R7</text>
<text x="191.4" y="51.5">390R</text>
<text x="207.7" y="52.7">2701</text>
<text x="222" y="48">R9</text>
<text x="222" y="51.5">10K</text>
<text x="250.2" y="48.2">NPN</text>
<text x="259.6" y="48.4">CAP</text>
<text x="269.1" y="48.7">FAN</text>
<text x="75.9" y="60">ZD6</text>
<text x="156" y="57.8">DIODE</text>
<text x="167.9" y="60">C18</text>
<text x="233.8" y="55.5">C19</text>
<text x="233.8" y="57.8">CAP 33K</text>
<text x="239.2" y="55.5">R11</text>
<text x="33.9" y="64.4">ELECTRO1</text>
<text x="36.2" y="62.3">C?</text>
<text x="48" y="62.3">C27</text>
<text x="48" y="64.4">CAP</text>
<text x="57.4" y="62.3">C28</text>
<text x="57.4" y="64.4">CAP</text>
<text x="66.8" y="62.3">C29</text>
<text x="66.8" y="64.4">CAP</text>
<text x="75.9" y="62.1">ZENER2</text>
<text x="167.9" y="62.1">150u/25V</text>
<text x="90.3" y="67.5">U?</text>
<text x="111.5" y="71.5">R48</text>
<text x="131.5" y="71.9">TR2</text>
<text x="111.5" y="75.2">22R</text>
<text x="131.5" y="74.3">K2225</text>
<text x="238.3" y="72.9">OI3</text>
<text x="64.4" y="80.9">R46</text>
<text x="118.5" y="83.2">R47</text>
<text x="167.9" y="79.2">CON1</text>
<text x="238.3" y="83">2701</text>
<text x="252.6" y="78.5">R10</text>
<text x="252.6" y="82.1">4.7K</text>
<text x="36.2" y="87.9">R33</text>
<text x="64.4" y="84.3">100R</text>
<text x="76.2" y="85.8">C32</text>
<text x="76.2" y="87.9">CAP</text>
<text x="118.5" y="86.7">100R</text>
<text x="128.6" y="88.6">R49</text>
<text x="215" y="87.9">R16</text>
<text x="226.7" y="87.9">R15</text>
<text x="238.4" y="87.9">R13</text>
<text x="36.2" y="91.5">3.3K</text>
<text x="46.3" y="93.1">R41</text>
<text x="46.3" y="95.2">330R</text>
<text x="53.4" y="95.4">R42</text>
<text x="64.4" y="90.7">TR5</text>
<text x="64.4" y="92.8">NPN</text>
<text x="88" y="90.9">M51996</text>
<text x="118.5" y="90.5">C30</text>
<text x="118.5" y="92.6">CAP</text>
<text x="128.6" y="90.9">0.68R</text>
<text x="215" y="91.5">220K</text>
<text x="226.7" y="91.5">220K</text>
<text x="238.4" y="91.5">220K</text>
<text x="248.6" y="93.3">R12</text>
<text x="248.6" y="95.7">220K</text>
<text x="53.4" y="97.6">1.2K</text>
<text x="62.8" y="100.1">R43</text>
<text x="90.3" y="97.3">R45</text>
<text x="90.3" y="100.9">24K</text>
<text x="170" y="100.3">D7</text>
<text x="185.1" y="100.1">R34</text>
<text x="48" y="104.6">C25</text>
<text x="48" y="106.7">CAP</text>
<text x="62.8" y="102.2">1.2K</text>
<text x="92.5" y="102.7">C31</text>
<text x="163.2" y="102.2">C22</text>
<text x="163.2" y="104.3">CAP</text>
<text x="170" y="102.7">DIODE</text>
<text x="185.1" y="102.2">180R</text>
<text x="248.6" y="105.1">R14</text>
<text x="248.6" y="107.4">220K</text>
<text x="41.1" y="112.1">Q?</text>
<text x="90.3" y="111.4">R44</text>
<text x="92.5" y="109.5">CAP</text>
<text x="191.7" y="109.7">TR3</text>
<text x="191.7" y="111.9">PNP</text>
<text x="41.1" y="114.2">PNP</text>
<text x="45.6" y="116.1">R30</text>
<text x="45.6" y="119.6">820R</text>
<text x="62.1" y="116.1">R?</text>
<text x="62.1" y="119.6">RES1</text>
<text x="79.2" y="116.6">R39</text>
<text x="79.2" y="118.6">5.1K</text>
<text x="90.3" y="114.9">20K</text>
<text x="104.4" y="119.4">IC1</text>
<text x="227.4" y="116.8">R6</text>
<text x="227.4" y="119.1">3K</text>
<text x="248.6" y="116.8">R26</text>
<text x="248.6" y="119.1">220K</text>
<text x="47.8" y="121.5">C23</text>
<text x="73.8" y="121">C?</text>
<text x="73.8" y="123.1">CAP</text>
<text x="104.4" y="121.5">7818</text>
<text x="132.4" y="121.5">D9</text>
<text x="186.7" y="123.1">R27</text>
<text x="236.1" y="121.5">JP?</text>
<text x="257" y="123.9">D?</text>
<text x="34.5" y="128.3">R29</text>
<text x="34.5" y="130.4">330R</text>
<text x="43.9" y="128.3">R28 CAP</text>
<text x="43.9" y="130.4">100R</text>
<text x="63.2" y="128.3">U?</text>
<text x="63.2" y="130.9">TL431</text>
<text x="79.2" y="128.3">R32</text>
<text x="79.2" y="130.4">5.1K</text>
<text x="130.3" y="130.7">C?</text>
<text x="132.4" y="128.5">DIODE</text>
<text x="165.5" y="127.9">R35</text>
<text x="165.5" y="131.3">1K</text>
<text x="186.7" y="126.7">RES1</text>
<text x="196.8" y="128.5">R38</text>
<text x="196.8" y="130.9">RES1</text>
<text x="257" y="130.7">DIODE</text>
<text x="130.3" y="133">ELECTRO1</text>
<text x="175" y="134.9">R36</text>
<text x="186.5" y="133.2">D8</text>
<text x="97.4" y="142.2">C21</text>
<text x="105.2" y="140.1">R8</text>
<text x="105.2" y="142.2">100R</text>
<text x="114.6" y="140.1">R50</text>
<text x="114.6" y="142.2">100R</text>
<text x="130.3" y="139.8">C14</text>
<text x="130.3" y="141.9">1800u/10V</text>
<text x="168.1" y="140.3">TR6</text>
<text x="168.1" y="142.4">PNP</text>
<text x="175" y="138.4">820R</text>
<text x="186.5" y="140.3">DIODE</text>
<text x="212.3" y="140.5">ZD4</text>
<text x="97.4" y="144.3">CAP</text>
<text x="130" y="145">D10</text>
<text x="161.5" y="147.1">R5</text>
<text x="161.5" y="149.2">10R</text>
<text x="189.3" y="147.3">TR7</text>
<text x="189.3" y="149.7">NPN</text>
<text x="207.9" y="146.8">C26 ZENER2</text>
<text x="207.9" y="148.9">CAP</text>
<text x="231.4" y="149.7">HEADER 10X2</text>
<text x="130" y="152">DIODE</text>
<text x="163.2" y="158.6">C11</text>
<text x="163.2" y="160.7">CAP</text>
<text x="264.3" y="184.9">V1.0</text>
<text x="264.3" y="192">李和明</text>
<text x="264.3" y="189.6">1/2</text>
</g>
<g font-size="2.1" fill="#a1006a">
<text x="245.8" y="27.5">+24V</text>
<text x="27.5" y="31.1">P</text>
<text x="57.8" y="34.6">V20I</text>
<text x="180.2" y="31.1">+24V</text>
<text x="97.8" y="38.1">+25V</text>
<text x="180.2" y="42.8">CM</text>
<text x="182.7" y="45.1">+5V</text>
<text x="222.5" y="45.1">+24V</text>
<text x="182.3" y="49.9">FAN</text>
<text x="168.4" y="54.5">+10V</text>
<text x="250.7" y="61.6">CM</text>
<text x="168.4" y="66.3">10G</text>
<text x="154.5" y="82.7">10G</text>
<text x="184.8" y="82.7">CM</text>
<text x="226" y="80.4">RT</text>
<text x="264.8" y="80.4">+24V</text>
<text x="153.6" y="85.1">+10V</text>
<text x="184.8" y="85.1">+24V</text>
<text x="207.7" y="89.8">P2</text>
<text x="155.7" y="96.9">V1</text>
<text x="76.9" y="109.7">+5V</text>
<text x="225" y="109.7">+5V</text>
<text x="87.7" y="125">+18V</text>
<text x="125.8" y="121.5">+25V</text>
<text x="177.1" y="125">+18V</text>
<text x="220.6" y="125">FIN</text>
<text x="159.2" y="126.2">+5V</text>
<text x="219.6" y="129.7">CDA</text>
<text x="221.1" y="127.4">CD</text>
<text x="250.7" y="129.7">RT</text>
<text x="269.5" y="127.4">U</text>
<text x="199" y="136.8">K</text>
<text x="220.8" y="136.8">WP</text>
<text x="221.3" y="132.1">UP</text>
<text x="221.3" y="134.4">VP</text>
<text x="250.7" y="132.1">SCR</text>
<text x="250.7" y="134.4">UN</text>
<text x="250.7" y="136.8">VN</text>
<text x="31.7" y="140.3">+18V</text>
<text x="219.4" y="139.1">+18V</text>
<text x="250.7" y="141.5">+5V</text>
<text x="250.7" y="139.1">WN</text>
<text x="88.6" y="148.5">+5V</text>
<text x="250.7" y="146.1">FAN</text>
<text x="163.7" y="155.5">VCC</text>
</g>
</svg>
